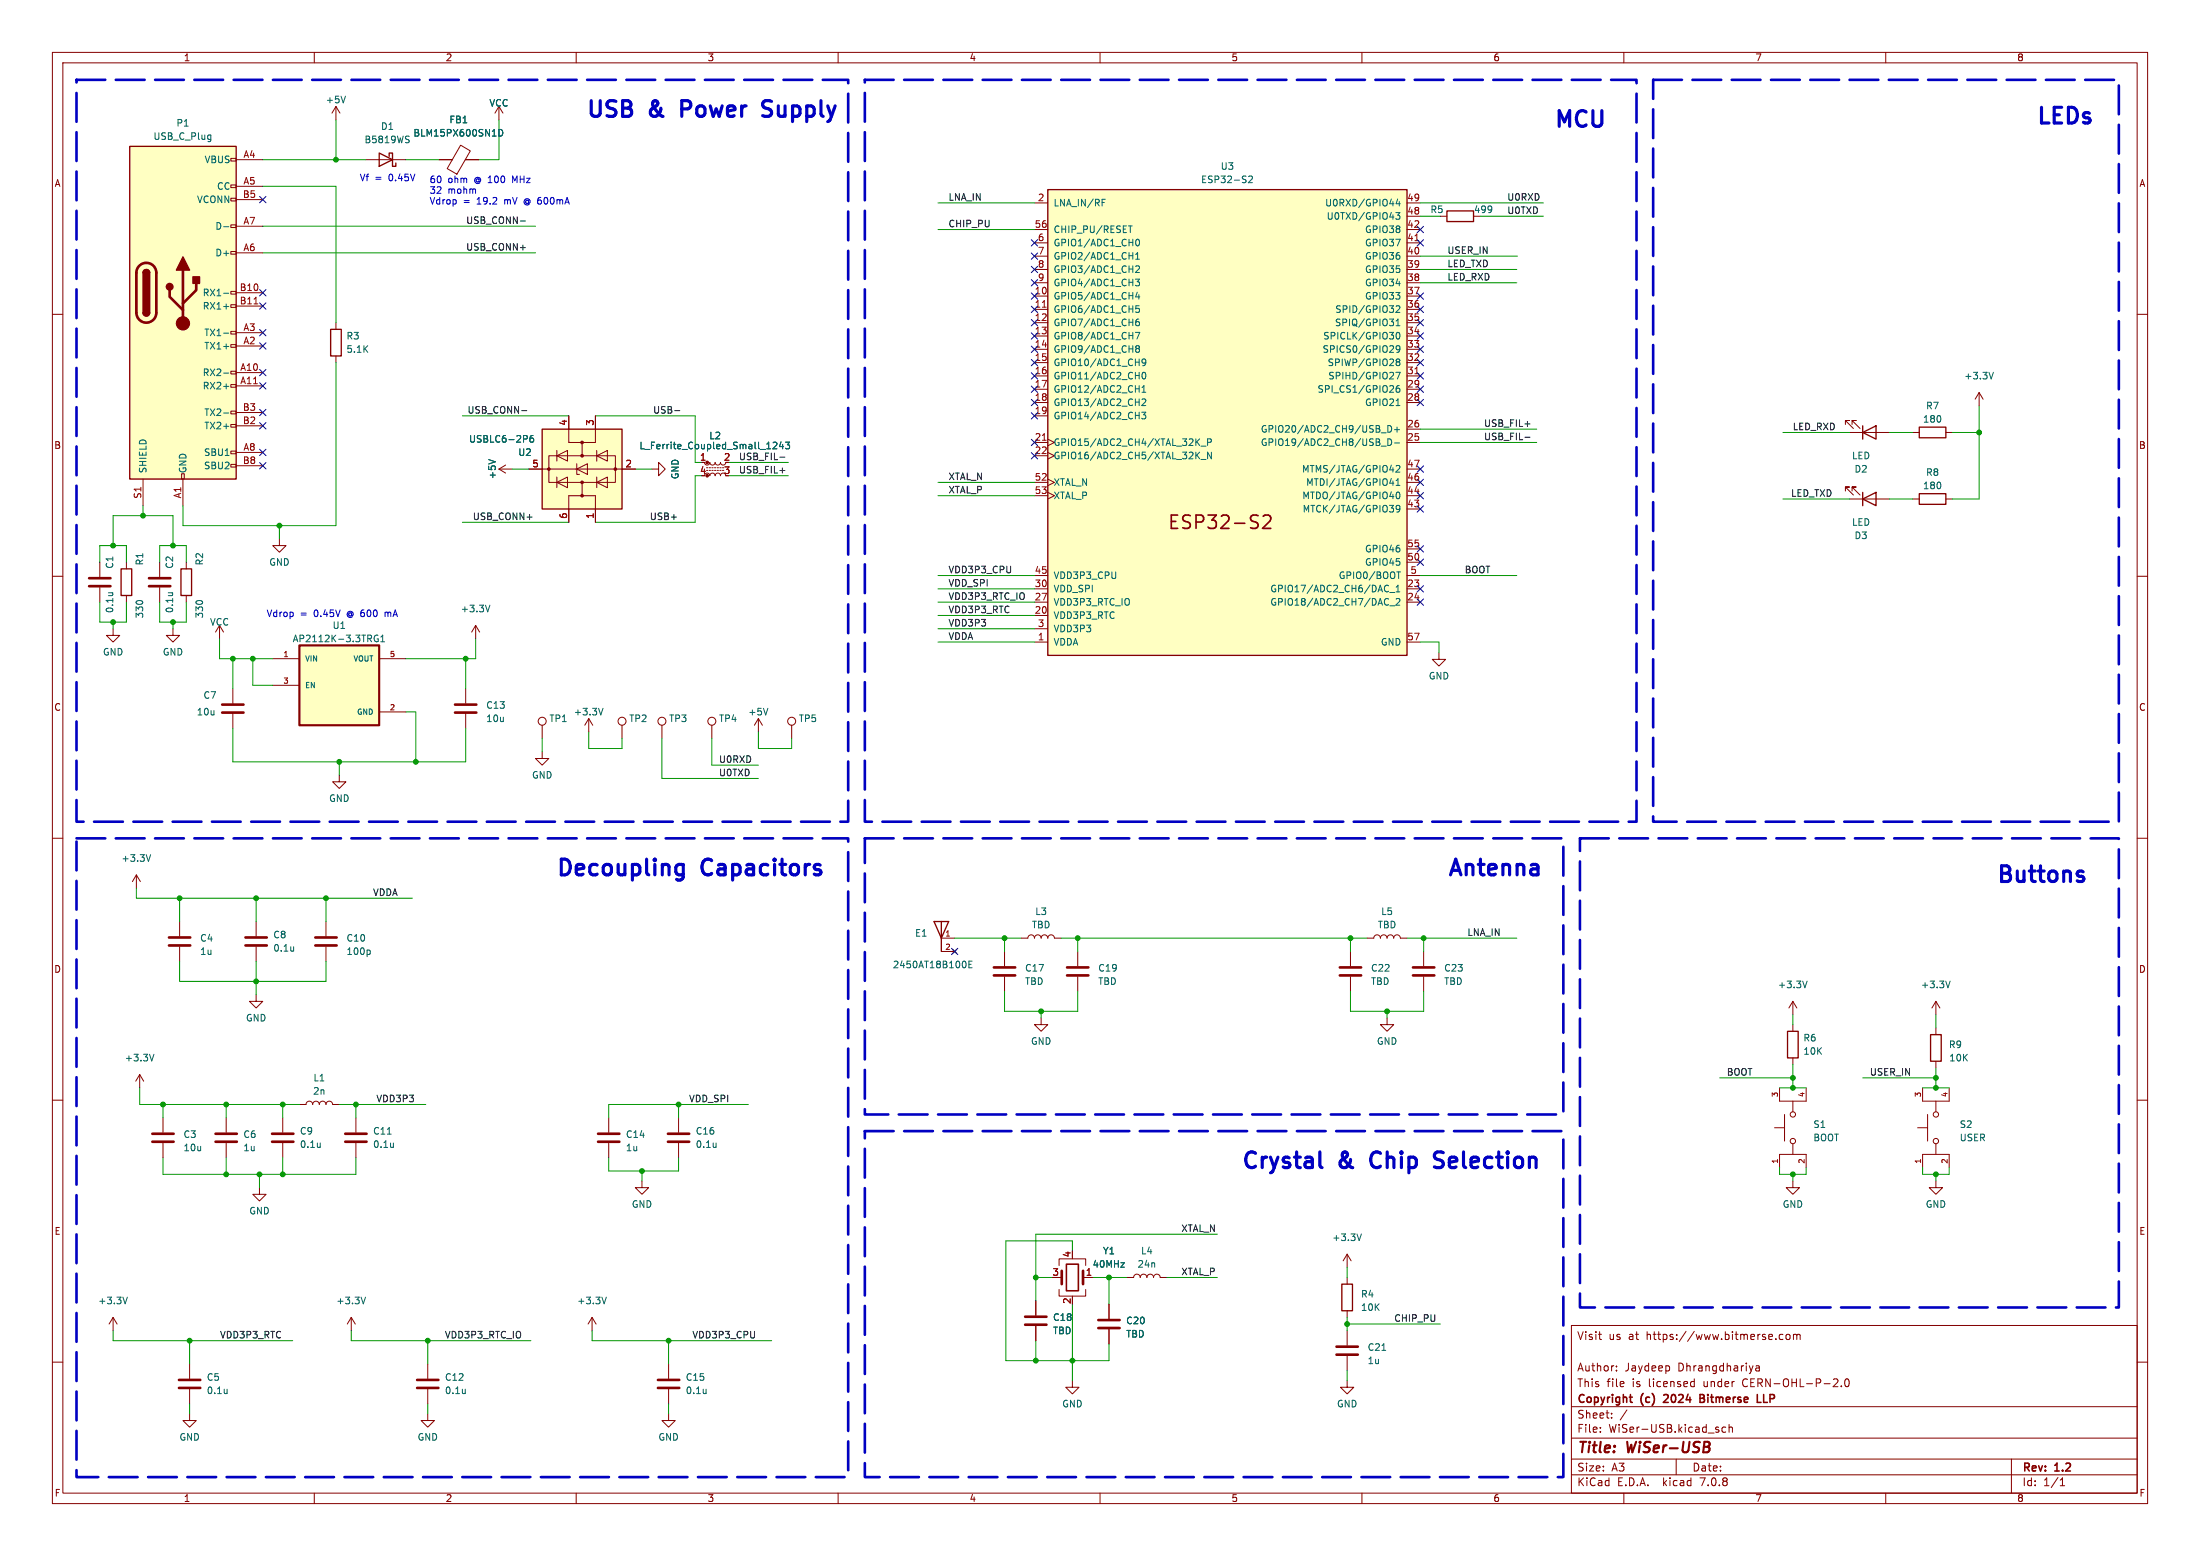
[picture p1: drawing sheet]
<svg xmlns="http://www.w3.org/2000/svg" width="420mm" height="297mm" viewBox="0 0 420 297" stroke-linecap="round" stroke-linejoin="round" font-family="sans-serif">
<g fill="none" stroke="#840000" stroke-width=".19">
<path d="M10 10h400v277h-400zM12 12h396v273h-396zM60 10v2M110 10v2M160 10v2M210 10v2M260 10v2M310 10v2M360 10v2M44.1 37.8h1v.6h-1zM44.1 35.3h1v.5h-1zM44.1 30.2h1v.5h-1z"/>
<path d="M45.1 30.5h5.1M45.1 35.6h5.1M45.1 38.1h5.1M64.1 20.3l-.7 1.3M64.1 20.3v2.6M64.1 20.3l.8 1.3M69.8 30.5h7.7M83.8 30.5h2.6M87.9 27.7l1.9 1.1-2.6 4.4-1.8-1zM88.8 30.5h2.6M95.2 20.3l-.7 1.3M95.2 20.3v2.6"/>
<path d="M95.2 20.3l.8 1.3M197.5 38.7h2.5M268.6 38.7h2.5M10 60h2M44.1 58.2h1v.5h-1zM44.1 55.6h1v.5h-1zM44.1 48h1v.5h-1zM44.1 42.9h1v.5h-1zM45.1 48.3h5.1M45.1 43.2h5.1M45.1 55.9h5.1M45.1 58.4h5.1"/>
<path d="M197.5 56.5h2.5M197.5 59.1h2.5M197.5 54h2.5M197.5 51.4h2.5M197.5 48.9h2.5M197.5 46.4h2.5M197.5 43.8h2.5M268.6 56.5h2.5M268.6 59.1h2.5M268.6 54h2.5M268.6 51.4h2.5M268.6 48.9h2.5"/>
<path d="M268.6 46.4h2.5M268.6 43.8h2.5M268.6 41.3h2.5M275 41.3h1.2M408 60h2M44.1 78.5h1v.5h-1zM44.1 73.4h1v.5h-1zM44.1 70.9h1v.5h-1zM44.1 65.8h1v.5h-1zM44.1 63.2h1v.6h-1zM45.1 71.1h5.1M45.1 73.7h5.1"/>
<path d="M45.1 66h5.1M45.1 63.5h5.1M45.1 78.7h5.1M64.1 61.6v1.3M64.1 67.9v1.3M108.6 79.4v5.1h2.5v2.5M113.7 79.4v5.1h-2.6M197.5 61.6h2.5M197.5 64.1h2.5M197.5 66.7h2.5M197.5 69.2h2.5M197.5 71.8h2.5"/>
<path d="M197.5 74.3h2.5M197.5 76.8h2.5M197.5 79.4h2.5M268.6 61.6h2.5M268.6 64.1h2.5M268.6 66.7h2.5M268.6 69.2h2.5M268.6 71.8h2.5M268.6 74.3h2.5M268.6 76.8h2.5M377.8 74.9l-.7 1.3M377.8 74.9v2.6"/>
<path d="M377.8 74.9l.8 1.3M27.3 91.4v5.1M34.7 90.4h.5v1h-.5zM34.9 91.4v5.1M44.1 88.6h1v.6h-1zM44.1 86.1h1v.5h-1zM44.1 81h1v.5h-1zM45.1 86.4h5.1M45.1 81.3h5.1M45.1 88.9h5.1M95.2 89.5h2.6M95.2 89.5l1.3 .8"/>
<path d="M96.5 88.8l-1.3 .7M101 89.5h20.3M104.8 87h12.7v5.1h-12.7zM106.3 92.1l2-1v2zM106.3 87l2-1v2zM106.3 86v2M106.3 91.1v2M110.1 89.5l2-1v2.1zM110.1 88.5v2.1h.5M111.1 92.1v2.5h-2.5v5.1M111.1 94.6h2.6v5.1M113.9 92.1l2.1-1v2z"/>
<path d="M113.9 87l2.1-1v2zM113.9 86v2M113.9 91.1v2M124.5 89.5h1.2v-1.2l1.3 1.2-1.3 1.3v-1.3M134.5 88.3l.1 .3 .4 .2 .4-.2 .1-.3 .1 .3 .3 .2 .4-.1 .2-.4 .2 .4h.5l.3-.4 .2 .3 .4 .2 .3-.2 .2-.3M134.5 90.8l.1-.4 .4-.1 .4 .2 .1 .3 .1-.3 .3-.2 .5 .1 .1 .4 .2-.4 .5-.1 .2 .2 .1 .3 .2-.4 .4-.1 .3 .2 .2 .3M134.9 89.3h.2M134.9 89.8h.2M135.4 89.3h.2M135.4 89.8h.2M135.9 89.3h.2M135.9 89.8h.2"/>
<path d="M136.4 89.3h.3M136.4 89.8h.3M136.9 89.3h.3M136.9 89.8h.3M137.4 89.3h.3M137.4 89.8h.3M197.5 84.5h2.5M197.5 87h2.5M197.5 94.6h2.5M197.5 92.1h2.5M200 83.8l1.3 .7-1.3 .6M200 86.4l1.3 .6-1.3 .6"/>
<path d="M200 91.4l1.3 .7-1.3 .6M200 94l1.3 .6-1.3 .7M268.6 84.5h2.5M268.6 81.9h2.5M268.6 97.2h2.5M268.6 94.6h2.5M268.6 92.1h2.5M268.6 89.5h2.5M352.3 93.7v-.7h.8h-.8l1.5 1.5M352.3 81v-.7h.8h-.8l1.5 1.5M353.1 95.3h7.6M353.1 82.6h7.6"/>
<path d="M353.6 93.7v-.7h.7h-.7l1.5 1.5M353.6 81v-.7h.7h-.7l1.5 1.5M365.1 95.3h1.3M365.1 82.6h1.3M371.5 95.3h1.2M371.5 82.6h1.2M10 110h2M19 107.3v2.8M19 112.1v2.8M24.1 107.3v1.3M24.1 113.7v1.2M30.5 107.3v2.8"/>
<path d="M30.5 112.1v2.8M35.6 107.3v1.3M35.6 113.7v1.2M41.9 119.4l-.8 1.3M41.9 119.4v2.5M41.9 119.4l.8 1.3M53.3 102.9v1.2h1.3l-1.3 1.3-1.2-1.3h1.2M90.8 119.4l-.8 1.3M90.8 119.4v2.5M90.8 119.4l.8 1.3M197.5 117.5h2.5M197.5 112.4h2.5"/>
<path d="M197.5 114.9h2.5M197.5 109.9h2.5M268.6 112.4h2.5M268.6 114.9h2.5M268.6 109.9h2.5M268.6 107.3h2.5M268.6 104.8h2.5M408 110h2M21.6 120v1.3h1.3l-1.3 1.3-1.3-1.3h1.3M33 120v1.3h1.3l-1.3 1.3-1.3-1.3h1.3M44.4 131.4v2.8M44.4 136.3v2.8"/>
<path d="M52.1 125.7h5M52.1 130.8h5M72.4 125.7h5.1M72.4 135.9h5.1M88.9 131.4v2.8M88.9 136.3v2.8M103.5 138.4v2.6M112.4 137.2l-.8 1.2M112.4 137.2v2.5M112.4 137.2l.8 1.2M118.7 138.4v2.6M126.4 138.4v2.6"/>
<path d="M135.9 138.4v2.6M144.8 137.2l-.8 1.2M144.8 137.2v2.5M144.8 137.2l.7 1.2M151.1 138.4v2.6M197.5 122.6h2.5M197.5 120h2.5M268.6 122.6h2.5M274.7 124.6v1.3h1.3l-1.3 1.2-1.3-1.2h1.3M10 160h2M64.8 148v1.2h1.2l-1.2 1.3-1.3-1.3h1.3M103.5 143.5v1.3h1.3l-1.3 1.3-1.3-1.3h1.3"/>
<path d="M408 160h2M26 167l-.7 1.3M26 167v2.5M26 167l.8 1.3M34.3 175.9v2.8M48.9 175.9v2.8M62.2 175.9v2.8M179.7 179.1h2.5M194.9 179.1h1.3a.64 .64 0 0 1 .6-.7 .64 .64 0 0 1 .7 .7 .64 .64 0 0 1 .6-.7 .64 .64 0 0 1 .7 .7 .64 .64 0 0 1 .6-.7 .64 .64 0 0 1 .6 .7 .64 .64 0 0 1 .7-.7 .64 .64 0 0 1 .6 .7h1.3M261 179.1h1.3a.64 .64 0 0 1 .6-.7 .64 .64 0 0 1 .6 .7 .64 .64 0 0 1 .7-.7 .64 .64 0 0 1 .6 .7 .64 .64 0 0 1 .6-.7 .64 .64 0 0 1 .7 .7 .64 .64 0 0 1 .6-.7 .64 .64 0 0 1 .6 .7h1.3M34.3 180.7v2.8M48.9 189.9v1.2h1.3l-1.3 1.3-1.3-1.3h1.3"/>
<path d="M48.9 180.7v2.8M62.2 180.7v2.8M179.7 181.6h2.5M181.9 181.2l.7 .8M182.6 181.2l-.7 .8M191.8 181.6v2.8M191.8 186.4v2.8M198.8 194.3v1.3h1.2l-1.2 1.3-1.3-1.3h1.3M205.7 181.6v2.8M205.7 186.4v2.8M257.8 181.6v2.8M257.8 186.4v2.8"/>
<path d="M264.8 194.3v1.3h1.3l-1.3 1.3-1.3-1.3h1.3M271.8 181.6v2.8M271.8 186.4v2.8M342.3 191.1v2.6M342.3 195.6v1.3M342.3 191.1l-.8 1.3M342.3 191.1l.7 1.3M369.6 191.1l.7 1.3M369.6 191.1v2.6M369.6 196.2v1.3M369.6 191.1l-.8 1.3M10 210h2"/>
<path d="M26.7 205.1l-.8 1.3M26.7 205.1v2.5M26.7 205.1l.7 1.3M31.1 213.4v2.8M31.1 218.2v2.8M43.2 213.4v2.8M43.2 218.2v2.8M54 213.4v2.8M54 218.2v2.8M57.1 210.8h1.3a.64 .64 0 0 1 .7-.6 .64 .64 0 0 1 .6 .6 .64 .64 0 0 1 .6-.6 .64 .64 0 0 1 .7 .6 .64 .64 0 0 1 .6-.6 .64 .64 0 0 1 .6 .6 .64 .64 0 0 1 .7-.6 .64 .64 0 0 1 .6 .6h1.3M67.9 213.4v2.8M67.9 218.2v2.8"/>
<path d="M116.2 213.4v2.8M116.2 218.2v2.8M129.5 213.4v2.8M129.5 218.2v2.8M338.8 215.3h1.9M339.7 207.6v2.6h5.1v-2.6M340.7 212.7v5.1M342.3 201.9v1.3M342.3 210.2v2M342.3 218.3v2M366.1 215.3h1.9M367 207.6v2.6h5.1v-2.6"/>
<path d="M368 212.7v5.1M369.6 202.6v1.2M369.6 210.2v2M369.6 218.3v2M408 210h2M49.5 226.7v1.3h1.3l-1.3 1.2-1.2-1.2h1.2M122.6 225.4v1.3h1.2l-1.2 1.3-1.3-1.3h1.3M257.2 239.4v2.5M257.2 239.4l-.8 1.3M257.2 239.4l.7 1.3M339.7 222.9v-2.6h5.1v2.6M342.3 225.4v1.3h1.2l-1.2 1.3-1.3-1.3h1.3"/>
<path d="M367 222.9v-2.6h5.1v2.6M369.6 225.4v1.3h1.2l-1.2 1.3-1.3-1.3h1.3M10 260h2M21.6 251.5l-.8 1.2M21.6 251.5v2.5M21.6 251.5l.8 1.2M67.1 251.5l-.8 1.2M67.1 251.5v2.5M67.1 251.5l.7 1.2M113 251.5l-.7 1.2M113 251.5v2.5M113 251.5l.8 1.2"/>
<path d="M197.7 248.3v2.8M197.7 253.1v2.8M202.2 241.6v-1.3h5.1v1.3M202.2 246.1v1.3h5.1v-1.3M202.2 243.8h.5M204.7 247.4v.2M207.3 243.8h1.2M211.7 248.9v2.8M211.7 253.7v2.8M215.1 243.8h1.3a.64 .64 0 0 1 .6-.6 .64 .64 0 0 1 .7 .6 .64 .64 0 0 1 .6-.6 .64 .64 0 0 1 .6 .6 .64 .64 0 0 1 .7-.6 .64 .64 0 0 1 .6 .6 .64 .64 0 0 1 .7-.6 .64 .64 0 0 1 .6 .6h1.3M257.2 243.8v1.3M257.2 250.2v1.3"/>
<path d="M257.2 254v2.8M257.2 258.8v2.8M300 253h108v32h-108zM305.2 254.7h.5M305.6 255.7h.1M339 255.5v.2M340.4 254.8l-.5-.1-.2 .3 .1 .6h.6M341.1 254.8l.3-.1 .3 .3v.4l-.3 .3-.3-.1-.2-.2zM342.4 254.8l.4-.1 .2 .2M342.4 254.7v1M343 254.9l.2-.2 .4 .1 .1 .9M343 254.9v.8"/>
<path d="M408 260h2M36.2 269.9v1.2h1.3l-1.3 1.3-1.3-1.3h1.3M36.2 260.3v2.8M36.2 265.2v2.8M81.7 269.9v1.2h1.2l-1.2 1.3-1.3-1.3h1.3M81.7 260.3v2.8M81.7 265.2v2.8M127.6 269.9v1.2h1.3l-1.3 1.3-1.2-1.3h1.2M127.6 260.3v2.8M127.6 265.2v2.8M204.7 263.5v1.3h1.3l-1.3 1.3-1.2-1.3h1.2M257.2 263.5v1.3h1.2l-1.2 1.3-1.3-1.3h1.3"/>
<path d="M300 278.5h108M300 274.5h108M300 268.5h108M305.5 273.2v.2M305.5 272.5v.1M307.7 270.5v.2M307.7 269.8v.1M308.6 261.5v.2M308.6 260.8v.1M310.6 269.1l-1.3 1.9M318.7 260.8v.7M320 278.5v3"/>
<path d="M323 263.7l.4 .1M323.4 263.2v1.5M323.4 264.6l-.4 .1M329.4 272.5l-.4-.1-.3 .3 .2 .6h.5M330.1 272.5l.2-.1 .4 .1v.9M330.1 271.9v1.5M335.2 260.8h.6l.1 .9M335.9 261l-.5 .1a.29 .29 0 0 0-.2 .3 .29 .29 0 0 0 .2 .3l.5-.1M350.2 263.2l.5 .1 .2 .3-1 1.1h1M351.5 264.5v.2M352.4 263.3l.1-.1a.8 .8 0 0 1 .5 .7 .8 .8 0 0 1-.5 .8 1 1 0 0 1-.1-1.4zM384 278.5v6.5"/>
<path d="M60 285v2M110 285v2M160 285v2M210 285v2M260 285v2M300 281.5h108M310 285v2M360 285v2M393.3 283.6h.9M393.3 282.5l.4-.4v1.5"/>
<circle cx="103.5" cy="137.7" r=".76"/>
<circle cx="118.7" cy="137.7" r=".76"/>
<circle cx="126.4" cy="137.7" r=".76"/>
<circle cx="135.9" cy="137.7" r=".76"/>
<circle cx="151.1" cy="137.7" r=".76"/>
<circle cx="342.3" cy="212.7" r=".51"/>
<circle cx="342.3" cy="217.8" r=".51"/>
<circle cx="369.6" cy="212.7" r=".51"/>
<circle cx="369.6" cy="217.8" r=".51"/>
</g>
<path d="M203.6 241.3h2.3v5.1h-2.3zM311 266.7h.6M311.5 267.7h.1M317.7 266.3h-.1M318.4 266.8l-.9 .9h1M324.5 266.9h.5M325 266.9l.3 .1M325.3 266.3l-.3-.1h-.5v1.5l.8-.1M325.3 266.8l-.3 .1M335.5 266.2v1.5h.7M336.7 266.2v1.5h.7" fill="none" stroke="#840000" stroke-width=".3"/>
<g fill="#ffffc2" stroke="#ffffc2" stroke-width=".19">
<path d="M200 36.2h68.6v88.9h-68.6z"/>
<path d="M103.5 81.9h15.2v15.3h-15.2z"/>
<path d="M24.8 27.9h20.3v63.5h-20.3z"/>
<path d="M57.1 123.2h15.3v15.2h-15.3z"/>
</g>
<g fill="none" stroke="#840000" stroke-width=".25">
<path d="M24.8 27.9h20.3v63.5h-20.3zM72.4 29.2l2.5 1.3-2.5 1.3zM74.3 29.8v-.6h.6v2.6h.7v-.7M200 36.2h68.6v88.9h-68.6zM27.3 59.7a.64 .64 0 0 0 .6 .6 .64 .64 0 0 0 .7-.6M27.3 52.1a.64 .64 0 0 1 .6-.7 .64 .64 0 0 1 .7 .7M276.2 40.3h5.1v2h-5.1zM63.1 62.9h2.1v5h-2.1zM103.5 81.9h15.2v15.3h-15.2zM355.6 95.3l2.5-1.3v2.5zM355.6 82.6l2.5-1.3v2.5zM355.6 81.3v2.5"/>
<path d="M355.6 94v2.5M366.4 94.2h5.1v2.1h-5.1zM366.4 81.5h5.1v2.1h-5.1zM23.1 108.6h2v5.1h-2zM34.5 108.6h2.1v5.1h-2.1zM178.3 175.9h2.8l-1.4 3.2zM179.7 175.9v5.7M341.2 196.9h2.1v5h-2.1zM368.6 197.5h2v5.1h-2zM256.2 245.1h2v5.1h-2z"/>
</g>
<path d="M241.1 98.6l.4-.3h.6a.69 .69 0 0 1 .4 1.1l-1.5 1.5h1.6" fill="none" stroke="#840000" stroke-width=".32"/>
<g fill="none" stroke="#006464" stroke-width=".19">
<path d="M65.9 18.4l-.4 1.2M40.1 25.8h.1M40.2 25.8v1l-.1 .2M40.2 26.6h-.1M77.9 26.6l.2 .3-.2 .3M77.9 26h.2M95.3 24.7a.64 .64 0 0 1 .7 .6 .64 .64 0 0 1-.7 .7zM210.4 38.6h.4M210.4 38h.6M238.4 33.7l.5-.1 .2 .4-.8 .9h.8M266.8 38l-.3 .9h.8M267.1 38.5v.8"/>
<path d="M42.7 43.3h1M42.7 56h1M42.7 58.5h1M215.4 43.1h.7M215.8 43.1v1.3M216.7 53.3h.8l-.4 .5 .4 .1v.5l-.2 .2-.6-.2M216.8 50.9l.5-.2 .2 .4-.8 .9h.8M216.8 49.5h.7M216.8 48.6l.4-.4v1.3M216.9 45.8l.2-.1a.68 .68 0 0 1 .4 .6 .68 .68 0 0 1-.4 .6l-.3-.4zM217.1 55.8l-.3 .9h.8M217.4 56.2v.9"/>
<path d="M217.5 58.4h-.6l-.1 .6 .2-.2 .4 .1 .1 .2v.4l-.2 .1-.5-.1M266.5 40.6h.7l-.4 .5 .4 .1v.5l-.2 .2-.5-.2M266.5 58.5l.5-.1 .2 .3-.7 .9h.7M42.7 71.2h1M42.7 73.8h1M42.7 63.6h1M42.7 78.8h1M216.7 63.4h.9l-.6 1.3M216.7 74.2h.8M217 66.5l-.2-.2 .2-.3h.3l.2 .2-.2 .3M217 66.5l-.2 .3 .1 .3 .1 .2 .4-.1 .1-.2v-.2l-.2-.3M217 66.5h.3"/>
<path d="M217.4 60.9l-.4 .1a.85 .85 0 0 0 0 1.2l.5-.1v-.5l-.2-.2h-.4l-.1 .2M217.5 73.6v1.3M218 78.7h.7l-.4 .5 .4 .1v.5l-.2 .2-.5-.2M218 76.3l.5-.2 .2 .4-.7 .9h.7M218 74.9h.7M218 74l.4-.4v1.3M218.1 71.2l.2-.1a.68 .68 0 0 1 .5 .6 .68 .68 0 0 1-.5 .6l-.3-.4zM218.7 69.1l-.2 .2h-.4l-.1-.2v-.3l.3-.3h.2l.2 .3a.84 .84 0 0 1-.3 1h-.3M266.5 71.1h.8l-.5 1.2M266.5 62.2h.7M266.5 77.4h.7M266.5 61.3l.4-.4v1.3"/>
<path d="M266.6 63.6l.2-.2a.68 .68 0 0 1 .5 .7 .68 .68 0 0 1-.5 .6l-.3-.5zM266.8 69.1l-.3 .2 .1 .4 .2 .1 .3-.1 .1-.1v-.3l-.2-.2M266.8 69.1l-.3-.3 .3-.3 .3 .1 .1 .2-.2 .3M266.8 69.1h.2M267.1 73.6l-.3 .1a.86 .86 0 0 0 0 1.2l.4-.1v-.5l-.2-.2h-.4l-.1 .2M267.2 66.5l-.2 .3-.4-.1-.1-.2 .1-.4 .4-.1 .2 .2v.8l-.2 .2-.4 .1M380.5 71.1l-.4 1.2M93.3 87.7l1.3 .4M100.6 83.2l.1 .2-.1 .3M101.8 83.1l-.4 .1a.86 .86 0 0 0 0 1.2l.4-.1 .1-.4-.3-.3-.3 .1-.1 .2M147.6 84.5l.5-.1 .2 .4-.8 .9h.8M149.1 84.3l-.3 .9h.8"/>
<path d="M149.4 84.8v.9M150 84.4h.7l-.4 .5 .4 .1v.5l-.2 .2-.5-.2M228.5 84.3l.5 .7M228.5 86.8l.5 .8M229 83.8l-.7 .7M229 86.3l-.7 .7M229.3 85.2h.9M229.3 87.7h.9M230.5 84.4h.6l.2-.2-.1-.3-.7-.1v1.2M231.3 86.3v1.3l-.8-1.3v1.3M263.7 85.2h.9M264.9 83.8a.64 .64 0 0 1 .8 .6 .64 .64 0 0 1-.8 .6z"/>
<path d="M264.9 81.2a.64 .64 0 0 1 .8 .7 .64 .64 0 0 1-.8 .6zM265.3 96.5h.7l-.4 .4M265.3 92.2h.8M265.3 89.7h.8M265.9 91.8v.9M266 97.1v.5M266.2 84.6h1M266.2 82h1M266.5 91.7l.4-.3v1.3M266.5 89l.5-.2 .2 .4-.7 .9h.7M266.5 92.7h.7M266.6 94l.2-.1a.68 .68 0 0 1 .5 .7 .68 .68 0 0 1-.5 .6l-.3-.5z"/>
<path d="M266.7 81.5v1M267.2 97l-.2 .3-.4-.1-.1-.2 .1-.4 .4-.1 .2 .2v.7l-.2 .3h-.4M20.7 113.2h.8M21.4 113.2h.1M32.1 113.2h.9M32.8 113.2h.1M93.5 115.5l-.4 1.3M264.8 111.7l.3 .1M265.1 112.9l-.3 .1M265.3 113.1h1M265.3 115.6h1M266.5 113h.7"/>
<path d="M266.5 112.1l.4-.4v1.3M266.5 114.4l.5-.2 .2 .4-.7 .9h.7M266.6 109.2h.8M267 109.2v1.2M72.1 121.3a.59 .59 0 0 0-.7 .6 .59 .59 0 0 0 .7 .5l.1-.4h-.2M72.7 122.5h.7M72.7 121.6l.4-.4v1.3M115.1 135.2l-.4 1.3M146.6 135.2l-.4 1.3M28.8 163.1l-.5 1.3M56.1 180.7v.9M56.1 181.4l-.1 .1"/>
<path d="M70.4 181.3l.3 .3v.3l-.3 .3M184.2 183.5l.2 .4-.2 .8M185 184.1h.4M185.6 183.5h-.6v1.2h.6M345 187.3l-.4 1.2M372.3 187.3l-.4 1.2M29.4 201.2l-.4 1.3M61.1 218.2v.8M61.1 218.9v.1M74 216.5h.7M75.1 218.2v.8M75.1 218.9l-.1 .1"/>
<path d="M136.7 218.2v.8M136.7 218.9l-.1 .1M259.9 235.5l-.4 1.3M24.3 247.6l-.4 1.3M69.8 247.6l-.4 1.3M115.8 247.6l-.5 1.3M263.8 257.8h.7M43.4 265.2v.8M43.4 265.9h-.1M88.8 265.2v.8M88.8 265.9h.1M134.8 265.2v.8"/>
<path d="M134.8 265.9h-.1"/>
</g>
<path d="M48.5 58h.7M199 58.6h.7M270.1 45.9h.7M270.1 71.3h.7M199 84h.7" fill="none" stroke="#a90000" stroke-width=".19"/>
<g fill="#840000" stroke="#840000" stroke-width=".19">
<circle cx="111.1" cy="94.6" r=".25"/>
<circle cx="111.1" cy="92.1" r=".25"/>
<circle cx="117.5" cy="89.5" r=".25"/>
<circle cx="104.8" cy="89.5" r=".25"/>
<circle cx="111.1" cy="87" r=".25"/>
<circle cx="111.1" cy="84.5" r=".25"/>
<circle cx="135" cy="90.8" r=".25"/>
<circle cx="135" cy="88.3" r=".25"/>
<circle cx="34.9" cy="61.7" r="1.27"/>
</g>
<g fill="none" stroke="#840000" stroke-width=".51">
<path d="M26.6 50.7a1.9 1.9 0 0 1 2.1-.4 1.9 1.9 0 0 1 1.1 1.8v7.6a1.91 1.91 0 0 1-1.9 1.9 1.91 1.91 0 0 1-1.9-1.9v-7.8l.2-.6zM32.4 55.4v1.2l2.5 2.6M34.9 51.6v10.1M37.5 54.1v1.3l-2.6 2.5M17 111.9h4.1M17 110.4h4.1M28.4 111.9h4.1M28.4 110.4h4.1M42.4 136h4.1M42.4 134.5h4.1M86.9 136h4M86.9 134.5h4"/>
<path d="M32.3 178.9h4M46.9 178.9h4M60.2 178.9h4.1M32.3 180.5h4M46.9 180.5h4M60.2 180.5h4.1M189.7 186.2h4.1M189.7 184.7h4.1M203.7 186.2h4.1M203.7 184.7h4.1M255.8 186.2h4M255.8 184.7h4"/>
<path d="M269.7 186.2h4.1M269.7 184.7h4.1M29.1 217.9h4M29.1 216.4h4M41.1 217.9h4.1M41.1 216.4h4.1M51.9 217.9h4.1M51.9 216.4h4.1M65.9 217.9h4.1M65.9 216.4h4.1M114.2 217.9h4M114.2 216.4h4"/>
<path d="M127.5 217.9h4.1M127.5 216.4h4.1M195.7 252.9h4.1M195.7 251.3h4.1M202.7 242.6v2.5M206.8 242.6v2.5M209.7 253.5h4M209.7 252h4M255.1 258.6h4.1M255.1 257h4.1M34.2 264.9h4M34.2 263.4h4"/>
<path d="M79.6 264.9h4.1M79.6 263.4h4.1M125.6 264.9h4.1M125.6 263.4h4.1"/>
</g>
<g fill="#840000" stroke="#840000" stroke-width=".25">
<path d="M27.3 59.7h1.3a.64 .64 0 0 1-.7 .6 .64 .64 0 0 1-.6-.6z"/>
<path d="M27.3 52.1h1.3v7.6h-1.3z"/>
<path d="M27.5 51.6a.64 .64 0 0 1 .7-.1 .64 .64 0 0 1 .4 .6h-1.3z"/>
<path d="M34.9 49l1.3 2.6h-2.5z"/>
<path d="M36.8 52.8h1.3v1.3h-1.3z"/>
<circle cx="32.4" cy="54.7" r=".63"/>
</g>
<path d="M57.1 123.2h15.3v15.2h-15.3z" fill="none" stroke="#840000" stroke-width=".41"/>
<path d="M99.3 42.2h1M99.6 78.4h1M128.8 78.4h1M148.9 87.3h.9M148.9 89.8h.9M291.1 80.9h1M291.1 83.5h1" fill="none" stroke="#0f0f0f" stroke-width=".19"/>
<path d="M131.3 19.2h-1.1v3M147.3 19.4l-1.1-.2a.73 .73 0 0 0-.6 .7 .73 .73 0 0 0 .6 .7l.8 .3M130.2 20.8h1.1M145.6 22.1l.4 .1h.7l.3-.1M129.6 165l.8 .1M130.4 165v2.4l-.2 .4-.3 .2M130.4 166.8l-.8 .2M252.1 222.7l.3 .2M262 220.3a2.09 2.09 0 0 0 0 2.1M273.8 222.7l.4 .2h.8l.2-.2M275.5 220l-1.1-.1a.73 .73 0 0 0-.6 .7 .73 .73 0 0 0 .6 .7l.8 .3" fill="none" stroke="#0000c2" stroke-width=".6"/>
<path d="M100.2 38.1a.58 .58 0 0 0 0 .9M73.5 116.8v.9M73.7 116.8l-.2 .2" fill="none" stroke="#0000c2" stroke-width=".19"/>
<path d="M14.6 15.2h147.3v141.6h-147.3v-141.6M165.1 15.2h147.3v141.6h-147.3v-141.6M315.6 15.2h88.9v141.6h-88.9v-141.6M14.6 160h147.3v121.9h-147.3v-121.9M165.1 160h133.3v52.7h-133.3v-52.7M301.6 160h102.9v89.6h-102.9v-89.6M165.1 215.9h133.3v66h-133.3v-66" fill="none" stroke="#0000c2" stroke-width=".5" stroke-dasharray="5.5 2"/>
<g fill="none" stroke="#009600" stroke-width=".19">
<path d="M50.2 30.5h19.6M50.2 35.6h13.9v26M64.1 22.9v7.6M77.5 30.5h6.3M95.2 22.9v7.6h-3.8M179.1 38.7h18.4M271.1 38.7h23.5M50.2 43.2h52M50.2 48.3h52M179.1 43.8h18.4M271.1 51.4h18.5M271.1 54h18.5"/>
<path d="M271.1 41.3h3.9M271.1 48.9h18.6M282.6 41.3h12M64.1 69.2v31.1h-29.2v-3.8M88.3 79.4h20.3M113.7 79.4h19v8.9h1.3M377.8 77.5v17.8h-5.1M27.3 96.5v1.9M88.3 99.7h20.3M97.8 89.5h3.2M121.3 89.5h3.2M134 90.8h-1.3v8.9h-19"/>
<path d="M139.1 90.8h11.4M139.1 88.3h11.4M179.1 94.6h18.4M179.1 92.1h18.4M271.1 81.9h22.3M271.1 84.5h22.3M340.4 95.3h12.7M340.4 82.6h12.7M360.7 95.3h4.4M360.7 82.6h4.4M372.7 82.6h5.1M19 114.9v3.8h5.1v-3.8"/>
<path d="M19 107.3v-3.2h5.1v3.2M21.6 104.1v-5.7h11.4v5.7M21.6 118.7v1.3M30.5 114.9v3.8h5.1v-3.8M30.5 107.3v-3.2h5.1v3.2M33 118.7v1.3M53.3 100.3v2.6M179.1 112.4h18.4M179.1 114.9h18.4M179.1 117.5h18.4M179.1 109.9h18.4M271.1 109.9h18.5"/>
<path d="M41.9 121.9v3.8h10.2M44.4 125.7v5.7M44.4 139.1v6.3h44.5v-6.3M48.3 125.7v5.1h3.8M77.5 135.9h1.9v9.5M88.9 125.7v5.7M90.8 121.9v3.8h-13.3M112.4 139.7v3.2h6.3v-1.9M144.8 139.7v3.2h6.3v-1.9M179.1 122.6h18.4M179.1 120h18.4M271.1 122.6h3.6v2"/>
<path d="M64.8 145.4v2.6M103.5 141v2.5M126.4 141v7.6h18.4M135.9 141v5.1h8.9M26 169.5v2h52.7M34.3 171.5v4.4M48.9 171.5v4.4M62.2 171.5v4.4M182.2 179.1h12.7M191.8 179.1v2.5M202.6 179.1h58.4M205.7 179.1v2.5"/>
<path d="M257.8 179.1v2.5M268.6 179.1h21M271.8 179.1v2.5M34.3 183.5v3.8h27.9v-3.8M48.9 183.5v6.4M191.8 189.2v3.8h13.9v-3.8M198.8 193v1.3M257.8 189.2v3.8h14v-3.8M264.8 193v1.3M342.3 193.7v1.9M369.6 193.7v2.5M26.7 207.6v3.2h30.4"/>
<path d="M31.1 210.8v2.6M43.2 210.8v2.6M54 210.8v2.6M64.8 210.8h16.5M67.9 210.8v2.6M129.5 210.8v2.6M142.9 210.8h-26.7v2.6M328.3 205.7h14M339.7 207.6h5.1M342.3 203.2v4.4M355.6 205.7h14M367 207.6h5.1"/>
<path d="M369.6 203.8v3.8M31.1 221v3.2h36.8v-3.2M43.2 221v3.2M49.5 224.2v2.5M54 221v3.2M116.2 221v2.5h13.3v-2.5M122.6 223.5v1.9M204.7 238.8v-1.9h-12.7v22.8h19.7v-3.2M232.4 235.6h-34.7v12.7M339.7 222.9v1.3h5.1v-1.3M342.3 224.2v1.2M367 222.9v1.3h5.1v-1.3"/>
<path d="M369.6 224.2v1.2M21.6 254v1.9h34.3M36.2 255.9v4.4M67.1 254v1.9h34.2M81.7 255.9v4.4M113 254v1.9h34.3M127.6 255.9v4.4M197.7 243.8h3.2M197.7 255.9v3.8M204.7 248.9v14.6M208.5 243.8h6.6M211.7 243.8v5.1"/>
<path d="M222.8 243.8h9.6M257.2 241.9v1.9M257.2 251.5v2.5M257.2 252.7h17.8M36.2 268v1.9M81.7 268v1.9M127.6 268v1.9M257.2 261.6v1.9"/>
</g>
<g fill="none" stroke="#000084" stroke-width=".19">
<path d="M49.6 37.5l1.2 1.2M50.8 37.5l-1.2 1.2M49.6 55.3l1.2 1.2M49.6 57.8l1.2 1.2M50.8 55.3l-1.2 1.2M50.8 57.8l-1.2 1.2M196.9 55.9l1.2 1.2M196.9 58.4l1.2 1.3M196.9 48.3l1.2 1.2M196.9 53.4l1.2 1.2M196.9 50.8l1.2 1.2M196.9 45.7l1.2 1.3"/>
<path d="M198.1 55.9l-1.2 1.2M198.1 58.4l-1.2 1.3M198.1 48.3l-1.2 1.2M198.1 53.4l-1.2 1.2M198.1 50.8l-1.2 1.2M198.1 45.7l-1.2 1.3M270.5 45.7l1.3 1.3M270.5 55.9l1.3 1.2M270.5 58.4l1.3 1.3M270.5 43.2l1.3 1.2M271.8 45.7l-1.3 1.3M271.8 55.9l-1.3 1.2"/>
<path d="M271.8 58.4l-1.3 1.3M271.8 43.2l-1.3 1.2M49.6 78.1l1.2 1.2M49.6 73.1l1.2 1.2M49.6 70.5l1.2 1.2M49.6 62.9l1.2 1.2M49.6 65.4l1.2 1.2M50.8 78.1l-1.2 1.2M50.8 73.1l-1.2 1.2M50.8 70.5l-1.2 1.2M50.8 62.9l-1.2 1.2M50.8 65.4l-1.2 1.2"/>
<path d="M196.9 78.8l1.2 1.2M196.9 76.2l1.2 1.2M196.9 73.7l1.2 1.2M196.9 63.5l1.2 1.2M196.9 68.6l1.2 1.2M196.9 66.1l1.2 1.2M196.9 61l1.2 1.2M196.9 71.1l1.2 1.3M198.1 78.8l-1.2 1.2M198.1 76.2l-1.2 1.2M198.1 73.7l-1.2 1.2M198.1 63.5l-1.2 1.2"/>
<path d="M198.1 68.6l-1.2 1.2M198.1 66.1l-1.2 1.2M198.1 61l-1.2 1.2M198.1 71.1l-1.2 1.3M270.5 66.1l1.3 1.2M270.5 73.7l1.3 1.2M270.5 71.1l1.3 1.3M270.5 76.2l1.3 1.2M270.5 68.6l1.3 1.2M270.5 61l1.3 1.2M270.5 63.5l1.3 1.2M271.8 66.1l-1.3 1.2"/>
<path d="M271.8 73.7l-1.3 1.2M271.8 71.1l-1.3 1.3M271.8 76.2l-1.3 1.2M271.8 68.6l-1.3 1.2M271.8 61l-1.3 1.2M271.8 63.5l-1.3 1.2M49.6 88.3l1.2 1.2M49.6 85.8l1.2 1.2M49.6 80.7l1.2 1.2M50.8 88.3l-1.2 1.2M50.8 85.8l-1.2 1.2M50.8 80.7l-1.2 1.2"/>
<path d="M196.9 83.8l1.2 1.3M196.9 86.4l1.2 1.2M198.1 83.8l-1.2 1.3M198.1 86.4l-1.2 1.2M270.5 88.9l1.3 1.2M270.5 91.5l1.3 1.2M270.5 94l1.3 1.2M270.5 96.5l1.3 1.3M271.8 88.9l-1.3 1.2M271.8 91.5l-1.3 1.2M271.8 94l-1.3 1.2M271.8 96.5l-1.3 1.3"/>
<path d="M270.5 111.8l1.3 1.2M270.5 106.7l1.3 1.2M270.5 114.3l1.3 1.2M270.5 104.2l1.3 1.2M271.8 111.8l-1.3 1.2M271.8 106.7l-1.3 1.2M271.8 114.3l-1.3 1.2M271.8 104.2l-1.3 1.2M181.6 181l1.3 1.2M182.9 181l-1.3 1.2"/>
</g>
<g fill="#009600" stroke="#009600" stroke-width=".19">
<circle cx="88.9" cy="125.7" r=".46"/>
<circle cx="67.9" cy="210.8" r=".46"/>
<circle cx="48.9" cy="187.3" r=".46"/>
<circle cx="36.2" cy="255.9" r=".46"/>
<circle cx="31.1" cy="210.8" r=".46"/>
<circle cx="43.2" cy="224.2" r=".46"/>
<circle cx="62.2" cy="171.5" r=".46"/>
<circle cx="43.2" cy="210.8" r=".46"/>
<circle cx="54" cy="210.8" r=".46"/>
<circle cx="21.6" cy="118.7" r=".46"/>
<circle cx="33" cy="118.7" r=".46"/>
<circle cx="53.3" cy="100.3" r=".46"/>
<circle cx="27.3" cy="98.4" r=".46"/>
<circle cx="21.6" cy="104.1" r=".46"/>
<circle cx="33" cy="104.1" r=".46"/>
<circle cx="54" cy="224.2" r=".46"/>
<circle cx="49.5" cy="224.2" r=".46"/>
<circle cx="81.7" cy="255.9" r=".46"/>
<circle cx="129.5" cy="210.8" r=".46"/>
<circle cx="79.4" cy="145.4" r=".46"/>
<circle cx="34.3" cy="171.5" r=".46"/>
<circle cx="48.9" cy="171.5" r=".46"/>
<circle cx="64.8" cy="145.4" r=".46"/>
<circle cx="48.3" cy="125.7" r=".46"/>
<circle cx="44.4" cy="125.7" r=".46"/>
<circle cx="64.1" cy="30.5" r=".46"/>
<circle cx="122.6" cy="223.5" r=".46"/>
<circle cx="127.6" cy="255.9" r=".46"/>
<circle cx="369.6" cy="224.2" r=".46"/>
<circle cx="342.3" cy="207.6" r=".46"/>
<circle cx="342.3" cy="205.7" r=".46"/>
<circle cx="369.6" cy="205.7" r=".46"/>
<circle cx="342.3" cy="224.2" r=".46"/>
<circle cx="369.6" cy="207.6" r=".46"/>
<circle cx="257.8" cy="179.1" r=".46"/>
<circle cx="191.8" cy="179.1" r=".46"/>
<circle cx="198.8" cy="193" r=".46"/>
<circle cx="264.8" cy="193" r=".46"/>
<circle cx="205.7" cy="179.1" r=".46"/>
<circle cx="271.8" cy="179.1" r=".46"/>
<circle cx="377.8" cy="82.6" r=".46"/>
<circle cx="211.7" cy="243.8" r=".46"/>
<circle cx="204.7" cy="259.7" r=".46"/>
<circle cx="197.7" cy="259.7" r=".46"/>
<circle cx="197.7" cy="243.8" r=".46"/>
<circle cx="257.2" cy="252.7" r=".46"/>
</g>
<g font-size="4.2" fill="#0000c2">
<text x="111.8" y="22.6">USB</text>
<text x="124.2" y="22.6">&amp;</text>
<text x="131.4" y="22.6">Power</text>
<text x="148.2" y="22.6">Supply</text>
<text x="388.6" y="23.9">LEDs</text>
<text x="296.5" y="24.5">MCU</text>
<text x="106" y="167.4">Decoupling</text>
<text x="134.2" y="167.4">Capacitors</text>
<text x="276.2" y="167.4">Antenna</text>
<text x="381" y="168.7">Buttons</text>
<text x="236.9" y="223.3">Crystal</text>
<text x="255.9" y="223.3">&amp;</text>
<text x="263.1" y="223.3">Chip</text>
<text x="276.5" y="223.3">Selection</text>
</g>
<text font-size="3.5" fill="#840000" x="222.8" y="101.4">ESP32-S2</text>
<g font-size="2.8" fill="#840000">
<text x="301" y="277.9">Title:</text>
<text x="310.6" y="277.9">WiSer-USB</text>
</g>
<g font-size="2.1" fill="#840000">
<text x="301" y="256">Visit</text>
<text x="307.1" y="256">us</text>
<text x="310.9" y="256">at</text>
<text x="314.5" y="256">https://www.bitmerse.com</text>
<text x="301" y="262">Author:</text>
<text x="310.1" y="262">Jaydeep</text>
<text x="320.4" y="262">Dhrangdhariya</text>
<text x="301" y="268.2">Copyright</text>
<text x="301" y="265">This</text>
<text x="306.7" y="265">file</text>
<text x="311.7" y="265">is</text>
<text x="313.3" y="268.2">(c)</text>
<text x="314.9" y="265">licensed</text>
<text x="318.3" y="268.2">2024</text>
<text x="325.5" y="265">under</text>
<text x="325.8" y="268.2">Bitmerse</text>
<text x="333.1" y="265">CERN-OHL-P-2.0</text>
<text x="337.3" y="268.2">LLP</text>
<text x="301" y="273.7">File:</text>
<text x="301" y="271">Sheet:</text>
<text x="307.1" y="273.7">WiSer-USB.kicad_sch</text>
<text x="301" y="281.1">Size:</text>
<text x="307.6" y="281.1">A3</text>
<text x="323" y="281.1">Date:</text>
<text x="386" y="281.3">Rev:</text>
<text x="392.4" y="281.3">1.2</text>
<text x="301" y="283.9">KiCad</text>
<text x="308.7" y="283.9">E.D.A.</text>
<text x="317.6" y="283.9">kicad</text>
<text x="324.8" y="283.9">7.0.8</text>
<text x="386" y="283.9">Id:</text>
<text x="390.1" y="283.9">1/1</text>
</g>
<g font-size="1.8" fill="#840000">
<text x="35" y="11.9">1</text>
<text x="85" y="11.9">2</text>
<text x="135" y="11.9">3</text>
<text x="185" y="11.9">4</text>
<text x="235" y="11.9">5</text>
<text x="285" y="11.9">6</text>
<text x="335" y="11.9">7</text>
<text x="385" y="11.9">8</text>
<text x="10.3" y="35.9">A</text>
<text x="408.3" y="35.9">A</text>
<text x="10.3" y="85.9">B</text>
<text x="408.2" y="85.9">B</text>
<text x="10.3" y="135.9">C</text>
<text x="408.2" y="135.9">C</text>
<text x="10.3" y="185.9">D</text>
<text x="408.2" y="185.9">D</text>
<text x="10.3" y="235.9">E</text>
<text x="408.3" y="235.9">E</text>
<text x="10.3" y="285.9">F</text>
<text x="35" y="286.9">1</text>
<text x="85" y="286.9">2</text>
<text x="135" y="286.9">3</text>
<text x="185" y="286.9">4</text>
<text x="235" y="286.9">5</text>
<text x="285" y="286.9">6</text>
<text x="335" y="286.9">7</text>
<text x="385" y="286.9">8</text>
<text x="408.3" y="285.9">F</text>
</g>
<g font-size="1.8" fill="#006464">
<text x="62.1" y="19.9">+5V</text>
<text x="85.7" y="23.7">FB1</text>
<text x="93.3" y="20.5">VCC</text>
<text x="29.2" y="26.9">USB_C_Plug</text>
<text x="33.6" y="24.4">P1</text>
<text x="69.5" y="27.5">B5819WS</text>
<text x="72.6" y="25">D1</text>
<text x="78.8" y="26.3">BLM15PX600SN1D</text>
<text x="39" y="31.3">VBUS</text>
<text x="229.2" y="35.2">ESP32-S2</text>
<text x="232.9" y="32.6">U3</text>
<text x="37.5" y="39">VCONN</text>
<text x="41.3" y="36.4">CC</text>
<text x="201" y="39.6">LNA_IN/RF</text>
<text x="252.9" y="39.6">U0RXD/GPIO44</text>
<text x="273" y="40.9">R5</text>
<text x="281.3" y="40.9">499</text>
<text x="41" y="44">D-</text>
<text x="201" y="44.7">CHIP_PU/RESET</text>
<text x="201" y="47.2">GPIO1/ADC1_CH0</text>
<text x="253.2" y="42.1">U0TXD/GPIO43</text>
<text x="260.5" y="47.2">GPIO37</text>
<text x="260.5" y="44.7">GPIO38</text>
<text x="41" y="49.1">D+</text>
<text x="201" y="49.8">GPIO2/ADC1_CH1</text>
<text x="201" y="52.3">GPIO3/ADC1_CH2</text>
<text x="260.5" y="52.3">GPIO35</text>
<text x="260.5" y="49.8">GPIO36</text>
<text x="38.6" y="56.7">RX1-</text>
<text x="38.6" y="59.3">RX1+</text>
<text x="201" y="57.4">GPIO5/ADC1_CH4</text>
<text x="201" y="59.9">GPIO6/ADC1_CH5</text>
<text x="201" y="54.8">GPIO4/ADC1_CH3</text>
<text x="254.8" y="59.9">SPID/GPIO32</text>
<text x="260.5" y="57.4">GPIO33</text>
<text x="260.5" y="54.8">GPIO34</text>
<text x="38.9" y="64.4">TX1-</text>
<text x="66" y="65">R3</text>
<text x="201" y="62.5">GPIO7/ADC1_CH6</text>
<text x="201" y="65">GPIO8/ADC1_CH7</text>
<text x="252.5" y="65">SPICLK/GPIO30</text>
<text x="254.7" y="62.5">SPIQ/GPIO31</text>
<text x="38.6" y="72">RX2-</text>
<text x="38.9" y="66.9">TX1+</text>
<text x="66" y="67.5">5.1K</text>
<text x="201" y="67.5">GPIO9/ADC1_CH8</text>
<text x="201" y="70.1">GPIO10/ADC1_CH9</text>
<text x="252.4" y="67.5">SPICS0/GPIO29</text>
<text x="253.4" y="70.1">SPIWP/GPIO28</text>
<text x="38.6" y="74.5">RX2+</text>
<text x="201" y="72.6">GPIO11/ADC2_CH0</text>
<text x="201" y="75.2">GPIO12/ADC2_CH1</text>
<text x="201" y="77.7">GPIO13/ADC2_CH2</text>
<text x="251.4" y="75.2">SPI_CS1/GPIO26</text>
<text x="253.5" y="72.6">SPIHD/GPIO27</text>
<text x="260.5" y="77.7">GPIO21</text>
<text x="374.9" y="72.6">+3.3V</text>
<text x="38.9" y="82.1">TX2+</text>
<text x="38.9" y="79.6">TX2-</text>
<text x="201" y="80.2">GPIO14/ADC2_CH3</text>
<text x="240.6" y="82.8">GPIO20/ADC2_CH9/USB_D+</text>
<text x="367" y="80.9">180</text>
<text x="367.6" y="78.3">R7</text>
<text x="38.8" y="87.2">SBU1</text>
<text x="38.8" y="89.8">SBU2</text>
<text x="89.4" y="84.7">USBLC6-2P6</text>
<text x="98.8" y="87.2">U2</text>
<text x="122" y="86">L_Ferrite_Coupled_Small_1243</text>
<text x="135.3" y="84">L2</text>
<text x="201" y="85.3">GPIO15/ADC2_CH4/XTAL_32K_P</text>
<text x="201" y="87.9">GPIO16/ADC2_CH5/XTAL_32K_N</text>
<text x="240.6" y="85.3">GPIO19/ADC2_CH8/USB_D-</text>
<text x="353.5" y="87.9">LED</text>
<text x="28.2" y="90.4" transform="rotate(-90 28.2 90.4)">SHIELD</text>
<text x="35.8" y="90.4" transform="rotate(-90 35.8 90.4)">GND</text>
<text x="94.8" y="91.6" transform="rotate(-90 94.8 91.6)">+5V</text>
<text x="129.8" y="91.6" transform="rotate(-90 129.8 91.6)">GND</text>
<text x="201" y="92.9">XTAL_N</text>
<text x="201" y="95.5">XTAL_P</text>
<text x="248.5" y="90.4">MTMS/JTAG/GPIO42</text>
<text x="248.5" y="95.5">MTDO/JTAG/GPIO40</text>
<text x="249.2" y="92.9">MTDI/JTAG/GPIO41</text>
<text x="353.9" y="90.4">D2</text>
<text x="367" y="93.6">180</text>
<text x="367.6" y="91">R8</text>
<text x="248.6" y="98">MTCK/JTAG/GPIO39</text>
<text x="353.5" y="100.6">LED</text>
<text x="260.5" y="105.6">GPIO46</text>
<text x="353.9" y="103.1">D3</text>
<text x="21.8" y="108.7" transform="rotate(-90 21.8 108.7)">C1</text>
<text x="27.5" y="108" transform="rotate(-90 27.5 108)">R1</text>
<text x="33.2" y="108.7" transform="rotate(-90 33.2 108.7)">C2</text>
<text x="39" y="108" transform="rotate(-90 39 108)">R2</text>
<text x="51.3" y="108.2">GND</text>
<text x="201" y="113.3">VDD_SPI</text>
<text x="201" y="110.7">VDD3P3_CPU</text>
<text x="242.4" y="113.3">GPIO17/ADC2_CH6/DAC_1</text>
<text x="255.5" y="110.7">GPIO0/BOOT</text>
<text x="260.5" y="108.2">GPIO45</text>
<text x="21.8" y="117.1" transform="rotate(-90 21.8 117.1)">0.1u</text>
<text x="27.5" y="118.1" transform="rotate(-90 27.5 118.1)">330</text>
<text x="33.2" y="117.1" transform="rotate(-90 33.2 117.1)">0.1u</text>
<text x="39" y="118.1" transform="rotate(-90 39 118.1)">330</text>
<text x="40" y="119.6">VCC</text>
<text x="87.9" y="117.1">+3.3V</text>
<text x="201" y="118.3">VDD3P3_RTC</text>
<text x="201" y="115.8">VDD3P3_RTC_IO</text>
<text x="242.4" y="115.8">GPIO18/ADC2_CH7/DAC_2</text>
<text x="19.6" y="125.3">GND</text>
<text x="31" y="125.3">GND</text>
<text x="55.8" y="122.8">AP2112K-3.3TRG1</text>
<text x="63.4" y="120.2">U1</text>
<text x="201" y="123.4">VDDA</text>
<text x="201" y="120.9">VDD3P3</text>
<text x="263.5" y="123.4">GND</text>
<text x="272.7" y="129.9">GND</text>
<text x="37.5" y="136.8">10u</text>
<text x="38.7" y="133.6">C7</text>
<text x="92.7" y="135.5">C13</text>
<text x="109.5" y="136.8">+3.3V</text>
<text x="142.7" y="136.8">+5V</text>
<text x="92.7" y="138">10u</text>
<text x="104.8" y="138">TP1</text>
<text x="120" y="138">TP2</text>
<text x="127.6" y="138">TP3</text>
<text x="137.2" y="138">TP4</text>
<text x="152.4" y="138">TP5</text>
<text x="101.5" y="148.8">GND</text>
<text x="62.7" y="153.3">GND</text>
<text x="23.1" y="164.7">+3.3V</text>
<text x="38.1" y="179.9">C4</text>
<text x="52.1" y="179.3">C8</text>
<text x="66" y="179.9">C10</text>
<text x="174.6" y="179">E1</text>
<text x="196.9" y="177.4">TBD</text>
<text x="197.5" y="174.9">L3</text>
<text x="262.9" y="177.4">TBD</text>
<text x="263.6" y="174.9">L5</text>
<text x="38.1" y="182.5">1u</text>
<text x="52.1" y="181.8">0.1u</text>
<text x="66" y="182.5">100p</text>
<text x="170.4" y="185">2450AT18B100E</text>
<text x="195.6" y="185.6">C17</text>
<text x="209.6" y="185.6">C19</text>
<text x="261.6" y="185.6">C22</text>
<text x="275.6" y="185.6">C23</text>
<text x="195.6" y="188.2">TBD</text>
<text x="209.6" y="188.2">TBD</text>
<text x="261.6" y="188.2">TBD</text>
<text x="275.6" y="188.2">TBD</text>
<text x="339.3" y="188.8">+3.3V</text>
<text x="366.6" y="188.8">+3.3V</text>
<text x="46.9" y="195.2">GND</text>
<text x="23.7" y="202.8">+3.3V</text>
<text x="196.7" y="199.6">GND</text>
<text x="262.8" y="199.6">GND</text>
<text x="344.2" y="199">R6</text>
<text x="344.2" y="201.5">10K</text>
<text x="372" y="200.3">R9</text>
<text x="372" y="202.8">10K</text>
<text x="59.7" y="209.1">2n</text>
<text x="59.7" y="206.6">L1</text>
<text x="346.1" y="215.5">S1</text>
<text x="374" y="215.5">S2</text>
<text x="34.9" y="217.4">C3</text>
<text x="34.9" y="219.9">10u</text>
<text x="46.4" y="217.4">C6</text>
<text x="46.4" y="219.9">1u</text>
<text x="57.2" y="216.8">C9</text>
<text x="57.2" y="219.3">0.1u</text>
<text x="71.1" y="216.8">C11</text>
<text x="71.1" y="219.3">0.1u</text>
<text x="119.4" y="219.9">1u</text>
<text x="119.4" y="217.4">C14</text>
<text x="132.7" y="216.8">C16</text>
<text x="132.7" y="219.3">0.1u</text>
<text x="346.1" y="218">BOOT</text>
<text x="374" y="218">USER</text>
<text x="47.5" y="232">GND</text>
<text x="120.5" y="230.7">GND</text>
<text x="340.2" y="230.7">GND</text>
<text x="367.5" y="230.7">GND</text>
<text x="210.5" y="239.6">Y1</text>
<text x="217.7" y="239.6">L4</text>
<text x="254.2" y="237.1">+3.3V</text>
<text x="208.5" y="242.2">40MHz</text>
<text x="217.1" y="242.2">24n</text>
<text x="18.6" y="249.1">+3.3V</text>
<text x="64.1" y="249.1">+3.3V</text>
<text x="110.1" y="249.1">+3.3V</text>
<text x="259.7" y="247.9">R4</text>
<text x="259.7" y="250.4">10K</text>
<text x="200.9" y="252.3">C18</text>
<text x="200.9" y="254.9">TBD</text>
<text x="214.9" y="253">C20</text>
<text x="214.9" y="255.5">TBD</text>
<text x="39.4" y="263.8">C5</text>
<text x="84.8" y="263.8">C12</text>
<text x="130.8" y="263.8">C15</text>
<text x="261" y="258">C21</text>
<text x="261" y="260.6">1u</text>
<text x="39.4" y="266.3">0.1u</text>
<text x="84.8" y="266.3">0.1u</text>
<text x="130.8" y="266.3">0.1u</text>
<text x="202.7" y="268.8">GND</text>
<text x="255.1" y="268.8">GND</text>
<text x="34.2" y="275.2">GND</text>
<text x="79.6" y="275.2">GND</text>
<text x="125.6" y="275.2">GND</text>
</g>
<g font-size="1.8" fill="#a90000">
<text x="46.4" y="30.2">A4</text>
<text x="46.4" y="35.3">A5</text>
<text x="46.3" y="37.8">B5</text>
<text x="198" y="38.5">2</text>
<text x="268.6" y="41">48</text>
<text x="268.6" y="38.5">49</text>
<text x="46.4" y="42.9">A7</text>
<text x="197.4" y="43.6">56</text>
<text x="198" y="46.1">6</text>
<text x="268.6" y="46.1">41</text>
<text x="268.6" y="43.6">42</text>
<text x="46.4" y="48">A6</text>
<text x="198" y="48.6">7</text>
<text x="198" y="51.2">8</text>
<text x="198" y="53.7">9</text>
<text x="268.6" y="53.7">38</text>
<text x="268.6" y="51.2">39</text>
<text x="268.6" y="48.6">40</text>
<text x="45.7" y="55.6">B10</text>
<text x="45.7" y="58.2">B11</text>
<text x="197.4" y="56.3">10</text>
<text x="197.4" y="58.8">11</text>
<text x="268.6" y="58.8">36</text>
<text x="268.6" y="56.3">37</text>
<text x="46.4" y="65.8">A2</text>
<text x="46.4" y="63.2">A3</text>
<text x="197.4" y="61.3">12</text>
<text x="197.4" y="63.9">13</text>
<text x="268.6" y="63.9">34</text>
<text x="268.6" y="61.3">35</text>
<text x="45.8" y="70.9">A10</text>
<text x="197.4" y="66.4">14</text>
<text x="197.4" y="69">15</text>
<text x="197.4" y="71.5">16</text>
<text x="268.6" y="71.5">31</text>
<text x="268.6" y="69">32</text>
<text x="268.6" y="66.4">33</text>
<text x="45.8" y="73.4">A11</text>
<text x="197.4" y="74">17</text>
<text x="197.4" y="76.6">18</text>
<text x="268.6" y="76.6">28</text>
<text x="268.6" y="74">29</text>
<text x="46.3" y="81">B2</text>
<text x="46.3" y="78.5">B3</text>
<text x="108.3" y="81.4" transform="rotate(-90 108.3 81.4)">4</text>
<text x="113.4" y="81.4" transform="rotate(-90 113.4 81.4)">3</text>
<text x="197.4" y="79.1">19</text>
<text x="268.6" y="81.7">26</text>
<text x="46.3" y="88.6">B8</text>
<text x="46.4" y="86.1">A8</text>
<text x="101.5" y="89.3">5</text>
<text x="119.3" y="89.3">2</text>
<text x="133.5" y="88">1</text>
<text x="138.1" y="88">2</text>
<text x="197.4" y="84.2">21</text>
<text x="197.4" y="86.7">22</text>
<text x="268.6" y="84.2">25</text>
<text x="268.6" y="89.3">47</text>
<text x="27.1" y="95.3" transform="rotate(-90 27.1 95.3)">S1</text>
<text x="34.7" y="95.2" transform="rotate(-90 34.7 95.2)">A1</text>
<text x="133.5" y="90.6">4</text>
<text x="138.1" y="90.6">3</text>
<text x="197.4" y="91.8">52</text>
<text x="197.4" y="94.4">53</text>
<text x="268.6" y="94.4">44</text>
<text x="268.6" y="91.8">46</text>
<text x="108.3" y="99.1" transform="rotate(-90 108.3 99.1)">6</text>
<text x="113.4" y="99.1" transform="rotate(-90 113.4 99.1)">1</text>
<text x="268.6" y="96.9">43</text>
<text x="268.6" y="107.1">50</text>
<text x="268.6" y="104.5">55</text>
<text x="197.4" y="112.1">30</text>
<text x="197.4" y="109.6">45</text>
<text x="268.6" y="112.1">23</text>
<text x="269.2" y="109.6">5</text>
<text x="197.4" y="117.2">20</text>
<text x="197.4" y="114.7">27</text>
<text x="198" y="119.8">3</text>
<text x="268.6" y="114.7">24</text>
<text x="198" y="122.3">1</text>
<text x="268.6" y="122.3">57</text>
<text x="200.8" y="243.6">3</text>
<text x="204.5" y="240.1" transform="rotate(-90 204.5 240.1)">4</text>
<text x="207.2" y="243.6">1</text>
<text x="204.5" y="249" transform="rotate(-90 204.5 249)">2</text>
</g>
<g font-size="1.8" fill="#0000c2">
<text x="68.6" y="34.7">Vf</text>
<text x="71.6" y="34.7">=</text>
<text x="74.3" y="34.7">0.45V</text>
<text x="81.9" y="35">60</text>
<text x="85.5" y="35">ohm</text>
<text x="90.7" y="35">@ 100</text>
<text x="98.3" y="35">MHz</text>
<text x="81.9" y="37.1">32</text>
<text x="81.9" y="39.1">Vdrop</text>
<text x="85.5" y="37.1">mohm</text>
<text x="88.4" y="39.1">=</text>
<text x="91.2" y="39.1">19.2</text>
<text x="96.6" y="39.1">mV</text>
<text x="100.5" y="39.1">@ 600mA</text>
<text x="50.8" y="117.9">Vdrop</text>
<text x="57.3" y="117.9">=</text>
<text x="60" y="117.9">0.45V</text>
<text x="66.5" y="117.9">@ 600</text>
<text x="74.1" y="117.9">mA</text>
</g>
<g font-size="1.8" fill="#0f0f0f">
<text x="181" y="38.4">LNA_IN</text>
<text x="287.7" y="40.9">U0TXD</text>
<text x="287.7" y="38.4">U0RXD</text>
<text x="88.9" y="47.9">USB_CONN+</text>
<text x="88.9" y="42.8">USB_CONN-</text>
<text x="181" y="43.5">CHIP_PU</text>
<text x="276.2" y="48.5">USER_IN</text>
<text x="276.2" y="53.6">LED_RXD</text>
<text x="276.2" y="51.1">LED_TXD</text>
<text x="89.2" y="79">USB_CONN-</text>
<text x="124.6" y="79">USB-</text>
<text x="283.2" y="81.6">USB_FIL+</text>
<text x="342.2" y="82.2">LED_RXD</text>
<text x="141" y="87.9">USB_FIL-</text>
<text x="283.2" y="84.1">USB_FIL-</text>
<text x="141" y="90.5">USB_FIL+</text>
<text x="181" y="91.7">XTAL_N</text>
<text x="181" y="94.3">XTAL_P</text>
<text x="341.8" y="94.9">LED_TXD</text>
<text x="90.2" y="99.3">USB_CONN+</text>
<text x="124" y="99.3">USB+</text>
<text x="181" y="109.5">VDD3P3_CPU</text>
<text x="181" y="112">VDD_SPI</text>
<text x="279.5" y="109.5">BOOT</text>
<text x="181" y="117.1">VDD3P3_RTC</text>
<text x="181" y="114.6">VDD3P3_RTC_IO</text>
<text x="181" y="119.7">VDD3P3</text>
<text x="181" y="122.2">VDDA</text>
<text x="137.2" y="145.7">U0RXD</text>
<text x="137.2" y="148.2">U0TXD</text>
<text x="71.1" y="171.1">VDDA</text>
<text x="280" y="178.7">LNA_IN</text>
<text x="329.6" y="205.4">BOOT</text>
<text x="356.9" y="205.4">USER_IN</text>
<text x="71.8" y="210.5">VDD3P3</text>
<text x="131.4" y="210.5">VDD_SPI</text>
<text x="225.4" y="235.2">XTAL_N</text>
<text x="225.4" y="243.5">XTAL_P</text>
<text x="41.9" y="255.6">VDD3P3_RTC</text>
<text x="84.8" y="255.6">VDD3P3_RTC_IO</text>
<text x="132.1" y="255.6">VDD3P3_CPU</text>
<text x="266.1" y="252.4">CHIP_PU</text>
</g>
<g font-size="1.4" fill="#a90000">
<text x="54" y="125.5">1</text>
<text x="74.3" y="125.5">5</text>
<text x="54" y="130.6">3</text>
<text x="74.3" y="135.6">2</text>
<text x="180.4" y="178.8">1</text>
<text x="180.4" y="181.4">2</text>
<text x="339.5" y="209.5" transform="rotate(-90 339.5 209.5)">3</text>
<text x="344.6" y="209.5" transform="rotate(-90 344.6 209.5)">4</text>
<text x="366.8" y="209.5" transform="rotate(-90 366.8 209.5)">3</text>
<text x="371.9" y="209.5" transform="rotate(-90 371.9 209.5)">4</text>
<text x="339.5" y="222.2" transform="rotate(-90 339.5 222.2)">1</text>
<text x="344.6" y="222.2" transform="rotate(-90 344.6 222.2)">2</text>
<text x="366.8" y="222.2" transform="rotate(-90 366.8 222.2)">1</text>
<text x="371.9" y="222.2" transform="rotate(-90 371.9 222.2)">2</text>
</g>
<g font-size="1.4" fill="#006464">
<text x="58.2" y="126.5">VIN</text>
<text x="58.2" y="131.5">EN</text>
<text x="67.3" y="126.5">VOUT</text>
<text x="68" y="136.6">GND</text>
</g>
</svg>
